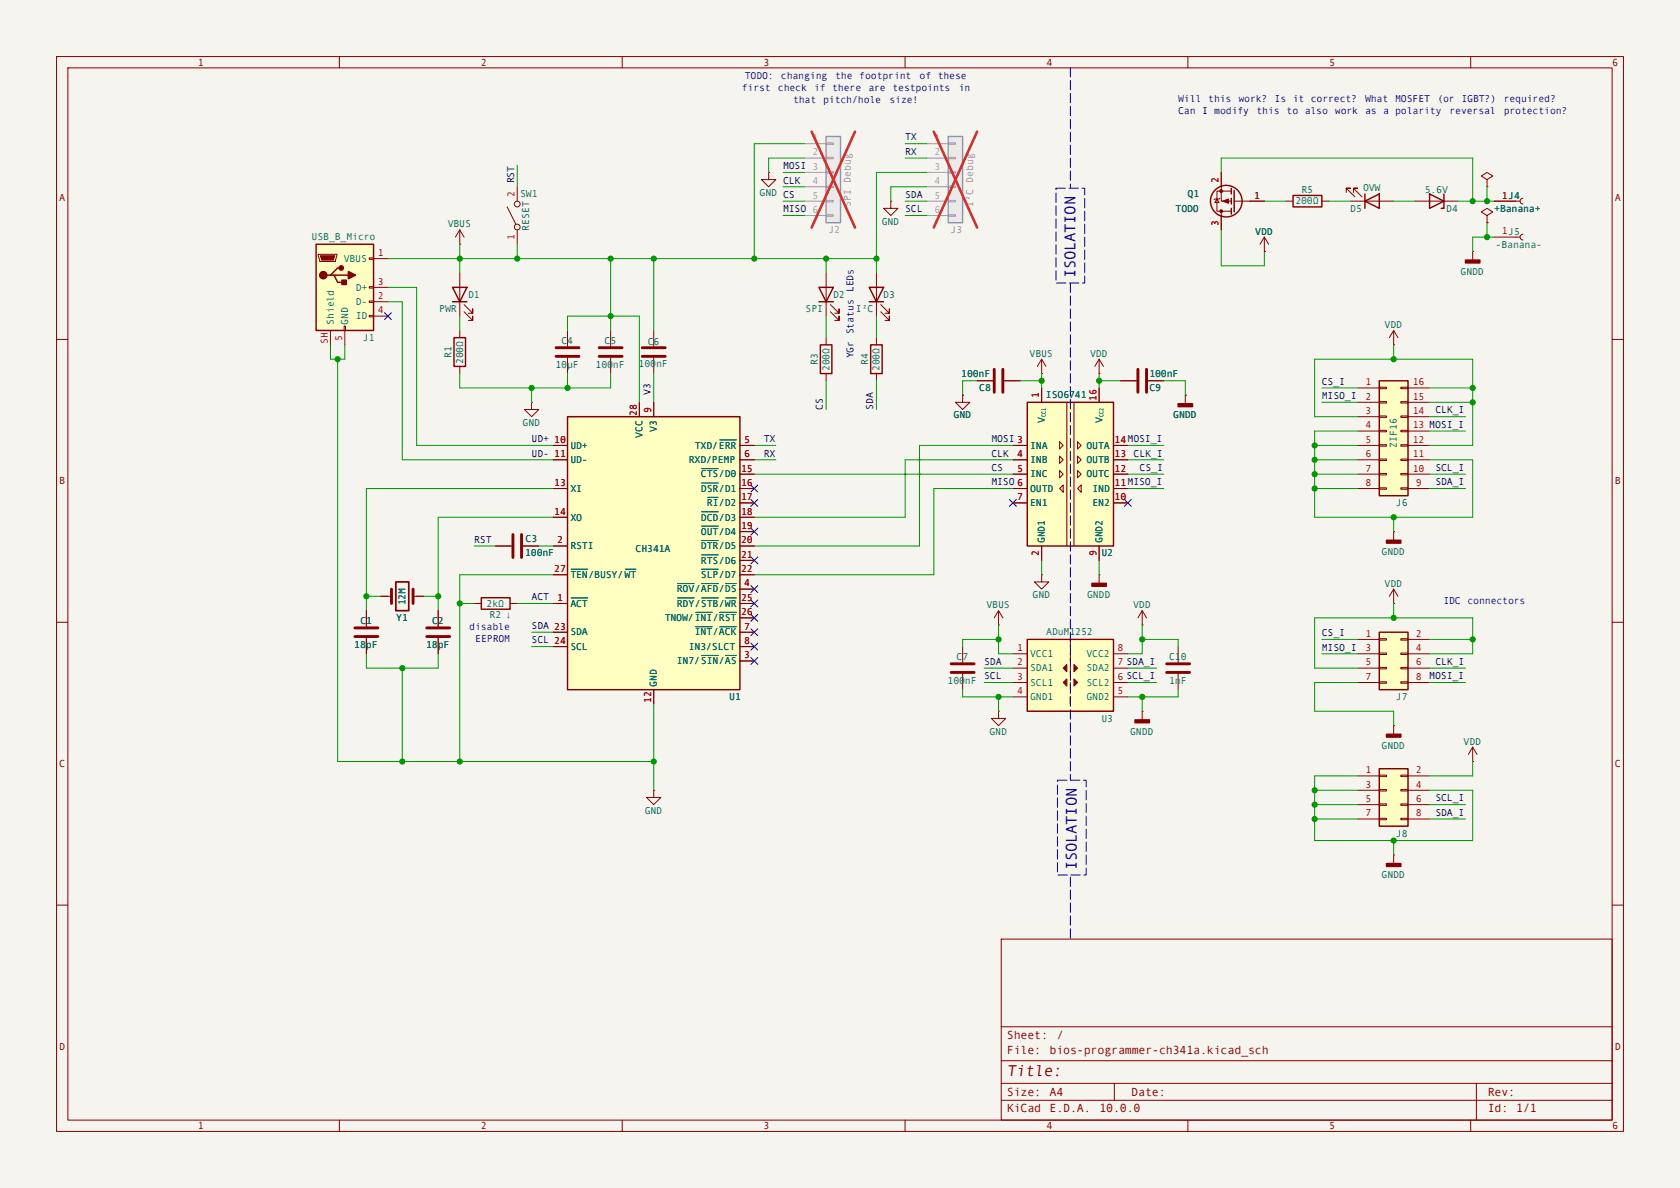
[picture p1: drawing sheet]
<svg xmlns="http://www.w3.org/2000/svg" width="297mm" height="210mm" viewBox="0 0 297 210" stroke-linecap="round" stroke-linejoin="round" font-family="sans-serif">
<path d="M0 0h297v210h-297z" fill="#f5f4ef" stroke="#f5f4ef" stroke-width=".18"/>
<g fill="none" stroke="#840000" stroke-width=".18">
<path d="M10 10h277v190h-277zM12 12h273v186h-273zM60 10v2M110 10v2M160 10v2M210 10v2M260 10v2M10 60h2M209.5 69.9h.1M209.5 69.9v1.5M285 60h2M10 110h2"/>
<path d="M64.8 108v2.7M64.8 112.8v2.8M285 110h2M10 160h2M177 166h108v32h-108zM285 160h2M60 198v2M110 198v2M160 198v2M177 194.5h108M177 191.5h108M177 187.5h108"/>
<path d="M177 181.5h108M197 191.5v3M210 198v2M260 198v2M261 191.5v6.5"/>
</g>
<path d="M62.7 111h4.1M62.7 112.5h4.1" fill="none" stroke="#840000" stroke-width=".51"/>
<path d="M208.3 71.4h2.5v.5h-2.5z" fill="#840000" stroke="#840000" stroke-width=".25"/>
<path d="M243.8 67.3h5.1v20.3h-5.1z" fill="#ffffc2"/>
<path d="M243.8 67.3h5.1v20.3h-5.1z" fill="none" stroke="#840000" stroke-width=".25"/>
<g fill="none" stroke="#840000" stroke-width=".18">
<path d="M260.3 44.5h.1M260.3 44.5v1.5M264.2 41.9h4.5M269.2 41.4l-.3 .2-.2 .3 .2 .4 .3 .1M240 68.6h3.8M240 71.1h3.8M240 73.7h3.8M240 76.2h3.8M240 78.7h3.8M243.8 68.5h1.3v.2h-1.3zM243.8 71h1.3v.2h-1.3zM243.8 73.5h1.3v.3h-1.3z"/>
<path d="M243.8 76.1h1.3v.2h-1.3zM243.8 78.6h1.3v.3h-1.3zM247.6 68.5h1.3v.2h-1.3zM247.6 71h1.3v.2h-1.3zM247.6 73.5h1.3v.3h-1.3zM247.6 76.1h1.3v.2h-1.3zM247.6 78.6h1.3v.3h-1.3zM248.9 68.6h3.8M248.9 71.1h3.8M248.9 73.7h3.8M248.9 76.2h3.8M248.9 78.7h3.8"/>
<path d="M240 81.3h3.8M240 83.8h3.8M240 86.4h3.8M243.8 81.2h1.3v.2h-1.3zM243.8 83.7h1.3v.2h-1.3zM243.8 86.2h1.3v.3h-1.3zM246.4 94h.1M246.4 94v1.5M247.6 81.2h1.3v.2h-1.3zM247.6 83.7h1.3v.2h-1.3zM247.6 86.2h1.3v.3h-1.3zM248.9 81.3h3.8"/>
<path d="M248.9 83.8h3.8M248.9 86.4h3.8M208.3 114.3v2.8M208.3 119.1v2.8M246.4 106.7h.1M246.4 104.1v2.6M246.4 104.1l-.8 1.3M246.4 104.1l.7 1.3M115.6 139.7v1.3h1.2l-1.2 1.2-1.3-1.2h1.3M115.6 139.7h.1"/>
</g>
<g fill="#840000" stroke="#840000" stroke-width=".25">
<path d="M259.1 46h2.5v.5h-2.5z"/>
<path d="M245.1 95.5h2.5v.5h-2.5z"/>
</g>
<path d="M206.2 117.3h4.1M206.2 118.9h4.1" fill="none" stroke="#840000" stroke-width=".51"/>
<path d="M181.6 113h15.2v12.7h-15.2z" fill="#ffffc2"/>
<path d="M181.6 113h15.2v12.7h-15.2z" fill="none" stroke="#840000" stroke-width=".25"/>
<g fill="#840000" stroke="#840000" stroke-width=".18">
<path d="M188 118.1l.6-.6v1.2z"/>
<path d="M189.9 117.5l.6 .6-.6 .6z"/>
<path d="M189.9 120l.6 .7-.6 .6z"/>
<path d="M188 120.7l.6-.7v1.3z"/>
</g>
<g fill="none" stroke="#840000" stroke-width=".18">
<path d="M246.4 58.4l-.8 1.3M246.4 58.4l.7 1.3M246.4 58.4v2.6M172.7 67.3h2.8M177.5 67.3h2.8M246.4 61h.1M77.5 108v2.7M77.5 112.8v2.8M179.1 115.6h2.5M179.1 118.1h2.5M189.2 113v1.3M189.2 115.6v1.2"/>
<path d="M189.2 118.1v1.3M196.8 115.6h2.6M196.8 118.1h2.6M179.1 120.7h2.5M179.1 123.2h2.5M189.2 123.2v1.3zM189.2 120.7v1.2M196.8 120.7h2.6M196.8 123.2h2.6M201.9 125.7h.1M201.9 125.7v1.6"/>
</g>
<path d="M175.8 65.3v4M177.3 65.3v4M75.4 111h4.1M75.4 112.5h4.1" fill="none" stroke="#840000" stroke-width=".51"/>
<path d="M200.7 127.3h2.5v.5h-2.5z" fill="#840000" stroke="#840000" stroke-width=".25"/>
<path d="M181.6 71.1h15.2v25.4h-15.2z" fill="#ffffc2"/>
<g fill="none" stroke="#840000" stroke-width=".25">
<path d="M217.7 33.3v1M217.7 35.1v1M217.7 36.8v1M218.2 33.7v3.8M228.6 34.5h5.1v2.1h-5.1zM252.7 34.3l2.6 1.3-2.6 1.2zM255.3 34.3v2.5h-.5M145 61h2.1v5h-2.1zM153.9 61h2.1v5h-2.1zM181.6 71.1h15.2v25.4h-15.2zM85.1 105.7h5.1v2h-5.1z"/>
<circle cx="216.8" cy="35.6" r="2.79"/>
</g>
<g fill="none" stroke="#840000" stroke-width=".18">
<path d="M215.1 35.2l.4 .6h-.7zM215.6 35.1l-.1 .1h-.7l-.2 .1M215.9 30.5v5.1h1.8M215.9 37.3v3.3M217.7 33.8h-2.6v3.5h2.6M218.2 35.6h5.3M227.3 35.6h1.3M233.7 35.6h1.2M250.2 35.6h7.6M262.9 38.1l1-.6-1-.7-1 .7 1 .6v1.3M262.9 39.4h.1M262.9 31.8l1-.7-1-.6-1 .6 1 .7v1.2"/>
<path d="M262.9 33h.1M264.2 35.6h4.5M269.2 35.1l-.3 .1-.2 .4 .2 .3 .3 .2M146 59.7v1.3M154.9 59.7v1.3M223.5 44.5h.1M223.5 41.9l-.7 1.3M223.5 41.9l.8 1.3M223.5 41.9v2.6M146 66v1.3M154.9 66v1.3M170.2 69.9v1.2h1.2l-1.2 1.3-1.3-1.3h1.3"/>
<path d="M170.2 69.9h.1M179.1 78.7h2.5M184.1 66h.1M184.1 63.5v2.5M184.1 68.6v2.5M184.1 63.5l-.7 1.3M184.1 63.5l.8 1.3M187.3 78.1l.7 .6-.7 .7zM188.6 71.1v25.4M189.9 71.1v25.4M190.5 78.1l.6 .6-.6 .7zM194.3 66h.1"/>
<path d="M194.3 63.5v2.5M194.3 68.6v2.5M194.3 63.5l-.8 1.3M194.3 63.5l.8 1.3M196.8 78.7h2.6M198.1 67.3h2.8M202.9 67.3h2.8M179.1 81.3h2.5M179.1 83.8h2.5M179.1 86.4h2.5M179.1 88.9h2.5M184.1 96.5v2.6"/>
<path d="M187.3 80.6l.7 .7-.7 .6zM187.3 83.2l.7 .6-.7 .7zM187.3 86.4l.7-.7v1.3zM190.5 80.6l.6 .7-.6 .6zM190.5 83.2l.6 .6-.6 .7zM190.5 86.4l.6-.7v1.3zM194.3 96.5v2.6M196.8 81.3h2.6M196.8 83.8h2.6M196.8 86.4h2.6M196.8 88.9h2.6M83.8 106.7h1.3"/>
<path d="M90.2 106.7h1.2M170.2 114.3v2.8M170.2 119.1v2.8M176.5 110.5h.1M176.5 108l-.7 1.2M176.5 108l.8 1.2M176.5 108v2.5M184.1 101.6v1.3h1.3l-1.3 1.2-1.2-1.2h1.2M184.1 101.6h.1M194.3 101.6h.1M194.3 101.6v1.5M201.9 110.5h.1"/>
<path d="M201.9 108l-.7 1.2M201.9 108l.8 1.2M201.9 108v2.5M176.5 125.7v1.3h1.3l-1.3 1.3-1.2-1.3h1.2M176.5 125.7h.1"/>
</g>
<path d="M201.2 65.3v4M202.7 65.3v4M168.1 117.3h4.1M168.1 118.9h4.1" fill="none" stroke="#840000" stroke-width=".51"/>
<g fill="#840000" stroke="#840000" stroke-width=".18">
<path d="M216.2 35.6l1-.4v.7z"/>
<circle cx="215.9" cy="37.3" r=".25"/>
<circle cx="215.9" cy="33.8" r=".25"/>
</g>
<path d="M193 103.1h2.6v.5h-2.6z" fill="#840000" stroke="#840000" stroke-width=".25"/>
<path d="M243.8 111.8h5.1v10.1h-5.1z" fill="#ffffc2"/>
<path d="M241.3 35.6l2.5-1.3v2.5zM241.3 34.3v2.5M243.8 111.8h5.1v10.1h-5.1z" fill="none" stroke="#840000" stroke-width=".25"/>
<g fill="none" stroke="#840000" stroke-width=".18">
<path d="M238 34v-.7h.8h-.8l1.5 1.5M238.8 35.6h7.6M239.3 34v-.7h.7h-.7l1.5 1.5M240 113h3.8M240 115.6h3.8M240 118.1h3.8M243.8 112.9h1.3v.3h-1.3zM243.8 115.4h1.3v.3h-1.3zM243.8 118h1.3v.2h-1.3zM247.6 112.9h1.3v.3h-1.3zM247.6 115.4h1.3v.3h-1.3zM247.6 118h1.3v.2h-1.3z"/>
<path d="M248.9 113h3.8M248.9 115.6h3.8M248.9 118.1h3.8M240 120.7h3.8M243.8 120.5h1.3v.3h-1.3zM247.6 120.5h1.3v.3h-1.3zM248.9 120.7h3.8"/>
</g>
<path d="M146 24.1h2.6v15.3h-2.6z" fill="#ebeae8"/>
<path d="M146 24.1h2.6v15.3h-2.6z" fill="none" stroke="#9c9b98" stroke-width=".25"/>
<path d="M142.2 25.4h3.8M142.2 27.9h3.8M142.2 30.5h3.8M142.2 33h3.8M142.2 35.6h3.8M142.2 38.1h3.8M146 25.3h1.3v.2h-1.3zM146 27.8h1.3v.3h-1.3zM146 30.4h1.3v.2h-1.3zM146 32.9h1.3v.2h-1.3zM146 35.4h1.3v.3h-1.3zM146 38h1.3v.2h-1.3z" fill="none" stroke="#9c9b98" stroke-width=".18"/>
<path d="M143.5 23.3l7.7 16.9M151.2 23.3l-7.7 16.9" fill="none" stroke="#e12e31" stroke-width=".46"/>
<g fill="none" stroke="#840000" stroke-width=".18">
<path d="M89.7 36.6l1.5 3M91.4 33v2.6M135.9 30.5v1.3h1.3l-1.3 1.2-1.3-1.2h1.3M135.9 30.5h.1M157.5 35.6v1.2h1.2l-1.2 1.3-1.3-1.3h1.3M157.5 35.6h.1M81.3 43.2h.1M81.3 40.6l-.8 1.3M81.3 40.6l.7 1.3M81.3 40.6v2.6M91.4 40.6v2.6M100.3 58.4v2.8"/>
<path d="M107.9 58.4v2.8M115.6 58.4v2.8M100.3 63.2v2.8M107.9 63.2v2.8M115.6 63.2v2.8M246.4 128.3h.1M246.4 128.3v1.5M260.3 134.6h.1M260.3 132.1l-.7 1.3M260.3 132.1l.8 1.3M260.3 132.1v2.5M246.4 151.1h.1"/>
<path d="M246.4 151.1v1.6"/>
<circle cx="91.4" cy="36.1" r=".51"/>
<circle cx="91.4" cy="40.1" r=".51"/>
</g>
<g fill="#840000" stroke="#840000" stroke-width=".25">
<path d="M245.1 152.7h2.5v.5h-2.5z"/>
<path d="M245.1 129.8h2.5v.5h-2.5z"/>
</g>
<path d="M98.3 61.5h4.1M98.3 63h4.1M105.9 61.5h4.1M105.9 63h4.1M113.5 61.5h4.1M113.5 63h4.1" fill="none" stroke="#840000" stroke-width=".51"/>
<path d="M55.9 43.2h10.1v15.2h-10.1z" fill="#ffffc2"/>
<path d="M55.9 43.2h10.1v15.2h-10.1zM58.4 48.6h.7l.6 1.3h1.3M59.1 48.6h2.5M60.3 47.4h-.6l-1.3 1.2h-.6M80 50.8h2.5l-1.2 2.5zM80 53.3h2.5M80.3 59.7h2v5.1h-2zM144.8 50.8h2.5l-1.3 2.5zM144.8 53.3h2.5M153.7 50.8h2.5l-1.3 2.5zM153.7 53.3h2.5" fill="none" stroke="#840000" stroke-width=".25"/>
<g fill="none" stroke="#840000" stroke-width=".18">
<path d="M56.3 45h3.3v.2l-.3 1h-2.8zM58.4 58.4v2.6M60.8 57.7h.3v.7h-.3zM61 58.4v2.6M65.3 45.6h.7v.2h-.7zM65.3 50.7h.7v.2h-.7zM65.3 53.2h.7v.3h-.7zM65.3 55.8h.7v.2h-.7zM66 45.7h2.6M66 53.3h2.6M66 50.8h2.6M66 55.9h2.6"/>
<path d="M81.3 48.3v7.6M81.3 58.4v1.3M82 55.1l1.6 1.5v-.7v.7h-.8M82 53.8l1.6 1.6v-.8v.8h-.8M146 48.3v7.6M146.8 55.1l1.5 1.5v-.7v.7h-.7M146.8 53.8l1.5 1.6v-.8v.8h-.7M154.9 48.3v7.6M155.7 55.1l1.5 1.5v-.7v.7h-.7M155.7 53.8l1.5 1.6v-.8v.8h-.7M81.3 64.8v1.2M94 71.1v1.3h1.2l-1.2 1.3-1.3-1.3h1.3"/>
<path d="M94 71.1h.1M87.6 96.5h2.8M92.5 96.5h2.7"/>
</g>
<path d="M56.6 45.2h2.6l-.3 .8h-2z" fill="#840000" stroke="#840000" stroke-width=".18"/>
<g fill="#840000" stroke="#840000" stroke-width=".25">
<path d="M60.5 49.5h.7v.8h-.7z"/>
<path d="M61.6 48l1.3 .6-1.3 .7z"/>
<circle cx="57.1" cy="48.6" r=".63"/>
<circle cx="60.3" cy="47.4" r=".38"/>
</g>
<path d="M90.7 94.5v4.1M92.2 94.5v4.1" fill="none" stroke="#840000" stroke-width=".51"/>
<path d="M167.6 24.1h2.6v15.3h-2.6z" fill="#ebeae8"/>
<path d="M167.6 24.1h2.6v15.3h-2.6z" fill="none" stroke="#9c9b98" stroke-width=".25"/>
<path d="M163.8 25.4h3.8M163.8 27.9h3.8M163.8 30.5h3.8M163.8 33h3.8M163.8 35.6h3.8M163.8 38.1h3.8M167.6 25.3h1.3v.2h-1.3zM167.6 27.8h1.3v.3h-1.3zM167.6 30.4h1.3v.2h-1.3zM167.6 32.9h1.3v.2h-1.3zM167.6 35.4h1.3v.3h-1.3zM167.6 38h1.3v.2h-1.3z" fill="none" stroke="#9c9b98" stroke-width=".18"/>
<path d="M165.1 23.3l7.6 16.9M172.7 23.3l-7.6 16.9" fill="none" stroke="#e12e31" stroke-width=".46"/>
<path d="M100.3 73.7h30.5v48.2h-30.5z" fill="#ffffc2"/>
<path d="M100.3 73.7h30.5v48.2h-30.5z" fill="none" stroke="#840000" stroke-width=".25"/>
<g fill="none" stroke="#840000" stroke-width=".18">
<path d="M97.8 78.7h2.5M113 71.1v2.6M115.6 71.1v2.6M130.8 78.7h2.5M97.8 96.5h2.5M97.8 81.3h2.5M97.8 86.4h2.5M97.8 91.4h2.5M130.8 99.1h2.5M130.8 96.5h2.5M130.8 81.3h2.5M130.8 86.4h2.5"/>
<path d="M130.8 91.4h2.5M130.8 83.8h2.5M130.8 88.9h2.5M130.8 94h2.5M97.8 101.6h2.5M97.8 111.8h2.5M97.8 114.3h2.5M97.8 106.7h2.5M130.8 101.6h2.5M130.8 111.8h2.5M130.8 114.3h2.5M130.8 106.7h2.5"/>
<path d="M130.8 109.2h2.5M130.8 116.8h2.5M130.8 104.1h2.5M115.6 121.9v2.6"/>
</g>
<g fill="none" stroke="#006464" stroke-width=".18">
<path d="M127.2 77.8h3M124 98.1h3M124 82.8h3M124 85.4h3M124 90.5h3M124 93h3M124 95.5h3M125.1 87.9h1.9M101 100.6h2.9M101 105.7h2.9M110.6 100.6h1.8M119.8 105.7h2.9"/>
<path d="M119.8 103.2h2.9M123 108.2h2.9M123 110.8h2.9M124 100.6h3M124 105.7h3M124 115.9h3M124 103.2h3M127.2 108.2h3M127.2 110.8h3M128.3 105.7h1.9M128.3 115.9h1.9M128.3 103.2h1.9"/>
</g>
<path d="M243.8 135.9h5.1v10.2h-5.1z" fill="#ffffc2"/>
<path d="M243.8 135.9h5.1v10.2h-5.1z" fill="none" stroke="#840000" stroke-width=".25"/>
<g fill="none" stroke="#840000" stroke-width=".18">
<path d="M215.9 30.5v2.5M215.9 38.1v2.5M221 35.6h2.5M262.9 39.4h.1M264.2 35.6h3.8M223.5 44.5h.1M97.8 78.7h2.5M113 71.1v2.6M115.6 71.1v2.6M130.8 78.7h2.5M170.2 69.9h.1M172.7 67.3h2.8"/>
<path d="M177.5 67.3h2.8M179.1 78.7h2.5M184.1 68.6v2.5M194.3 68.6v2.5M196.8 78.7h2.6M198.1 67.3h2.8M202.9 67.3h2.8M209.5 69.9h.1M87.6 96.5h2.8M92.5 96.5h2.7M97.8 81.3h2.5M97.8 86.4h2.5"/>
<path d="M97.8 96.5h2.5M97.8 91.4h2.5M130.8 81.3h2.5M130.8 83.8h2.5M130.8 86.4h2.5M130.8 88.9h2.5M130.8 99.1h2.5M130.8 96.5h2.5M130.8 91.4h2.5M130.8 94h2.5M179.1 81.3h2.5M179.1 83.8h2.5"/>
<path d="M179.1 86.4h2.5M179.1 88.9h2.5M184.1 96.5v2.6M194.3 96.5v2.6M196.8 81.3h2.6M196.8 83.8h2.6M196.8 86.4h2.6M196.8 88.9h2.6M64.8 108v2.7M64.8 112.8v2.8M67.3 105.4h1.9M73 105.4h1.9"/>
<path d="M77.5 108v2.7M77.5 112.8v2.8M97.8 101.6h2.5M97.8 111.8h2.5M97.8 114.3h2.5M97.8 106.7h2.5M130.8 101.6h2.5M130.8 111.8h2.5M130.8 114.3h2.5M130.8 106.7h2.5M130.8 109.2h2.5M130.8 116.8h2.5"/>
<path d="M130.8 104.1h2.5M115.6 121.9v2.6M240 137.2h3.8M240 139.7h3.8M243.8 137h1.3v.3h-1.3zM243.8 139.6h1.3v.2h-1.3zM247.6 137h1.3v.3h-1.3zM247.6 139.6h1.3v.2h-1.3zM248.9 137.2h3.8M248.9 139.7h3.8M240 142.2h3.8M240 144.8h3.8"/>
<path d="M243.8 142.1h1.3v.3h-1.3zM243.8 144.7h1.3v.2h-1.3zM247.6 142.1h1.3v.3h-1.3zM247.6 144.7h1.3v.2h-1.3zM248.9 142.2h3.8M248.9 144.8h3.8"/>
</g>
<path d="M69.2 104.1v2.6M73 104.1v2.6" fill="none" stroke="#840000" stroke-width=".51"/>
<path d="M70 102.9h2.3v5.1h-2.3z" fill="none" stroke="#840000" stroke-width=".3"/>
<path d="M189.2 11.9v21.4M186.7 33.3h5.1v16.7h-5.1zM189.2 50v87.9M186.9 137.9h5.1v16.8h-5.1zM189.2 165.9v-11.2" fill="none" stroke="#0000c2" stroke-width=".18" stroke-dasharray="1.7 .6"/>
<g fill="none" stroke="#009600" stroke-width=".18">
<path d="M91.4 29.2v3.8M138.4 30.5h3.8M138.4 35.6h3.8M138.4 33h3.8M138.4 38.1h3.8M142.2 25.4h-8.9v20.3M142.2 27.9h-6.3v2.6M160 25.4h3.8M160 27.9h3.8M160 35.6h3.8M160 38.1h3.8M163.8 30.5h-8.9v17.8"/>
<path d="M163.8 33h-6.3v2.6M215.9 30.5v-2.6h44.4v7.7M223.5 35.6h3.8M234.9 35.6h3.9M246.4 35.6h3.8M257.8 35.6h6.4M262.9 33v2.6M262.9 39.4v2.5M68.6 53.3h2.5v28h26.7M68.6 50.8h5.1v27.9h24.1M68.6 45.7h86.3M81.3 43.2v5.1"/>
<path d="M81.3 55.9v2.5M91.4 43.2v2.5M100.3 58.4v-2.5h12.7v15.2M107.9 45.7v12.7M115.6 45.7v12.7M146 45.7v2.6M146 55.9v3.8M154.9 55.9v3.8M215.9 40.6v6.4h7.6v-2.5M264.2 41.9h-3.9v2.6M58.4 61v2.5h2.6v-2.5M59.7 63.5v71.1h55.9"/>
<path d="M81.3 66v2.6h26.6v-2.6M94 68.6v2.5M100.3 66v2.6M115.6 66v5.1M133.3 78.7h3.9M146 67.3v5.1M154.9 67.3v5.1M172.7 67.3h-2.5v2.6M179.1 78.7h-16.5v17.8h-29.3M180.3 67.3h3.8M184.1 66v2.6M194.3 67.3h3.8"/>
<path d="M194.3 66v2.6M199.4 78.7h6.3M205.7 67.3h3.8v2.6M232.4 78.7h7.6M233.7 68.6h6.3M233.7 71.1h6.3M240 76.2h-7.6v15.2h27.9v-10.1h-7.6M240 73.7h-7.6v-10.2h27.9v15.2h-7.6M246.4 61v2.5M252.7 76.2h6.4M252.7 68.6h7.6M252.7 71.1h7.6"/>
<path d="M252.7 73.7h6.4M83.8 96.5h3.8M95.2 96.5h2.6M97.8 91.4h-20.3v16.6M97.8 86.4h-33v21.6M133.3 81.3h3.9M133.3 83.8h45.8M160 83.8h.1M162.6 81.3h.1M162.6 83.8h.1M179.1 81.3h-19.1v10.1h-26.7M179.1 86.4h-14v15.2h-31.8"/>
<path d="M184.1 99.1v2.5M194.3 99.1v2.5M199.4 81.3h6.3M199.4 86.4h6.3M199.4 83.8h6.3M232.4 81.3h7.6M232.4 86.4h7.6M232.4 83.8h7.6M246.4 91.4v2.6M252.7 86.4h6.4M252.7 83.8h6.4M64.8 115.6v2.5h12.7v-2.5"/>
<path d="M64.8 105.4h2.5M71.1 118.1v16.5M74.9 105.4h2.6M81.3 106.7h2.5M91.4 106.7h6.4M94 111.8h3.8M94 114.3h3.8M97.8 101.6h-16.5v33M174 118.1h5.1M176.5 113h-6.3v1.3M176.5 110.5v5.1h2.6M199.4 118.1h5.1"/>
<path d="M201.9 113h6.4v1.3M201.9 110.5v5.1h-2.5M233.7 113h6.3M233.7 115.6h6.3M246.4 106.7v2.5M252.7 115.6h7.6v-6.4h-27.9v8.9h7.6M252.7 113h7.6M252.7 118.1h6.4M115.6 124.5v15.2M170.2 121.9v1.3h8.9M174 120.7h5.1M176.5 123.2v2.5"/>
<path d="M199.4 120.7h5.1M201.9 123.2v2.5M208.3 121.9v1.3h-8.9M232.4 139.7h7.6M240 120.7h-7.6v5h14v2.6M240 137.2h-7.6v11.4h27.9v-8.9h-7.6M252.7 120.7h6.4M260.3 134.6v2.6h-7.6M232.4 142.2h7.6M232.4 144.8h7.6M246.4 148.6v2.5M252.7 142.2h6.4"/>
<path d="M252.7 144.8h6.4"/>
</g>
<g fill="#009600" stroke="#009600" stroke-width=".18">
<circle cx="162.6" cy="81.3" r=".08"/>
<circle cx="160" cy="83.8" r=".08"/>
<circle cx="162.6" cy="83.8" r=".08"/>
<circle cx="262.9" cy="41.9" r=".46"/>
<circle cx="260.3" cy="71.1" r=".46"/>
<circle cx="260.3" cy="68.6" r=".46"/>
<circle cx="262.9" cy="35.6" r=".46"/>
<circle cx="260.3" cy="35.6" r=".46"/>
<circle cx="232.4" cy="144.8" r=".46"/>
<circle cx="232.4" cy="142.2" r=".46"/>
<circle cx="260.3" cy="113" r=".46"/>
<circle cx="232.4" cy="139.7" r=".46"/>
<circle cx="246.4" cy="148.6" r=".46"/>
<circle cx="232.4" cy="86.4" r=".46"/>
<circle cx="232.4" cy="83.8" r=".46"/>
<circle cx="246.4" cy="63.5" r=".46"/>
<circle cx="246.4" cy="109.2" r=".46"/>
<circle cx="232.4" cy="78.7" r=".46"/>
<circle cx="246.4" cy="91.4" r=".46"/>
<circle cx="201.9" cy="113" r=".46"/>
<circle cx="176.5" cy="123.2" r=".46"/>
<circle cx="201.9" cy="123.2" r=".46"/>
<circle cx="232.4" cy="81.3" r=".46"/>
<circle cx="194.3" cy="67.3" r=".46"/>
<circle cx="184.1" cy="67.3" r=".46"/>
<circle cx="146" cy="45.7" r=".46"/>
<circle cx="154.9" cy="45.7" r=".46"/>
<circle cx="107.9" cy="45.7" r=".46"/>
<circle cx="115.6" cy="45.7" r=".46"/>
<circle cx="107.9" cy="55.9" r=".46"/>
<circle cx="133.3" cy="45.7" r=".46"/>
<circle cx="77.5" cy="105.4" r=".46"/>
<circle cx="81.3" cy="106.7" r=".46"/>
<circle cx="64.8" cy="105.4" r=".46"/>
<circle cx="71.1" cy="118.1" r=".46"/>
<circle cx="94" cy="68.6" r=".46"/>
<circle cx="100.3" cy="68.6" r=".46"/>
<circle cx="81.3" cy="45.7" r=".46"/>
<circle cx="59.7" cy="63.5" r=".46"/>
<circle cx="91.4" cy="45.7" r=".46"/>
<circle cx="176.5" cy="113" r=".46"/>
<circle cx="81.3" cy="134.6" r=".46"/>
<circle cx="71.1" cy="134.6" r=".46"/>
<circle cx="115.6" cy="134.6" r=".46"/>
</g>
<g fill="none" stroke="#000084" stroke-width=".18">
<path d="M68 55.3l1.2 1.2M69.2 55.3l-1.2 1.2M132.7 88.3l1.3 1.2M132.7 85.8l1.3 1.2M132.7 93.4l1.3 1.2M132.7 98.5l1.3 1.2M134 88.3l-1.3 1.2M134 85.8l-1.3 1.2M134 93.4l-1.3 1.2M134 98.5l-1.3 1.2M178.5 88.3l1.2 1.2M179.7 88.3l-1.2 1.2"/>
<path d="M198.8 88.3l1.2 1.2M200 88.3l-1.2 1.2M132.7 103.5l1.3 1.2M132.7 108.6l1.3 1.2M132.7 106.1l1.3 1.2M132.7 116.2l1.3 1.2M132.7 111.2l1.3 1.2M132.7 113.7l1.3 1.2M134 103.5l-1.3 1.2M134 108.6l-1.3 1.2M134 106.1l-1.3 1.2M134 116.2l-1.3 1.2"/>
<path d="M134 111.2l-1.3 1.2M134 113.7l-1.3 1.2"/>
</g>
<g fill="none" stroke="#006464" stroke-width=".18">
<path d="M127.2 77.8h3M124 98.1h3M124 82.8h3M124 85.4h3M124 90.5h3M124 93h3M124 95.5h3M125.1 87.9h1.9M101 100.6h2.9M101 105.7h2.9M110.6 100.6h1.8M119.8 105.7h2.9"/>
<path d="M119.8 103.2h2.9M123 108.2h2.9M123 110.8h2.9M124 100.6h3M124 105.7h3M124 115.9h3M124 103.2h3M127.2 108.2h3M127.2 110.8h3M128.3 105.7h1.9M128.3 115.9h1.9M128.3 103.2h1.9"/>
</g>
<g font-size="2.8" fill="#0000c2">
<text x="190.1" y="49.2" transform="rotate(-90 190.1 49.2)">ISOLATION</text>
<text x="190.4" y="153.9" transform="rotate(-90 190.4 153.9)">ISOLATION</text>
</g>
<text font-size="2.8" fill="#840000" x="178" y="190.2">Title:</text>
<g font-size="2.1" fill="#840000">
<text x="178" y="183.7">Sheet:</text>
<text x="186.8" y="183.7">/</text>
<text x="178" y="186.4">File:</text>
<text x="185.6" y="186.4">bios-programmer-ch341a.kicad_sch</text>
<text x="178" y="196.6">KiCad</text>
<text x="178" y="193.8">Size:</text>
<text x="185.6" y="196.6">E.D.A.</text>
<text x="185.6" y="193.8">A4</text>
<text x="194.4" y="196.6">10.0.0</text>
<text x="200" y="193.8">Date:</text>
<text x="263" y="193.8">Rev:</text>
<text x="263" y="196.6">Id: 1/1</text>
</g>
<g font-size="1.8" fill="#840000">
<text x="35" y="11.6">1</text>
<text x="85" y="11.6">2</text>
<text x="135" y="11.6">3</text>
<text x="185" y="11.6">4</text>
<text x="235" y="11.6">5</text>
<text x="285" y="11.6">6</text>
<text x="10.5" y="35.6">A</text>
<text x="285.5" y="35.6">A</text>
<text x="10.5" y="85.6">B</text>
<text x="285.5" y="85.6">B</text>
<text x="10.5" y="135.6">C</text>
<text x="285.5" y="135.6">C</text>
<text x="10.5" y="185.6">D</text>
<text x="285.5" y="185.6">D</text>
<text x="35" y="199.6">1</text>
<text x="85" y="199.6">2</text>
<text x="135" y="199.6">3</text>
<text x="185" y="199.6">4</text>
<text x="235" y="199.6">5</text>
<text x="285" y="199.6">6</text>
</g>
<g font-size="1.8" fill="#0000c2">
<text x="131.1" y="16">first</text>
<text x="131.7" y="13.9">TODO:</text>
<text x="137.5" y="16">check</text>
<text x="138.1" y="13.9">changing</text>
<text x="143.9" y="16">if there</text>
<text x="147.7" y="13.9">the footprint</text>
<text x="153.5" y="16">are testpoints</text>
<text x="162.6" y="13.9">of these</text>
<text x="169.5" y="16">in</text>
<text x="140.2" y="18.2">that pitch/hole</text>
<text x="157.2" y="18.2">size!</text>
<text x="208.3" y="18">Will this work?</text>
<text x="208.3" y="20.1">Can I modify</text>
<text x="222.1" y="20.1">this to also work as a polarity</text>
<text x="225.3" y="18">Is it correct?</text>
<text x="241.3" y="18">What MOSFET</text>
<text x="254.1" y="18">(or IGBT?)</text>
<text x="256.2" y="20.1">reversal</text>
<text x="265.8" y="18">required?</text>
<text x="265.8" y="20.1">protection?</text>
<text x="150.9" y="51.6" transform="rotate(-90 150.9 51.6)">LEDs</text>
<text x="150.9" y="63.4" transform="rotate(-90 150.9 63.4)">YGr Status</text>
<text x="255.2" y="106.7">IDC connectors</text>
<text x="83" y="111.3">disable</text>
<text x="84" y="113.4">EEPROM</text>
</g>
<g font-size="1.8" fill="#0f0f0f">
<text x="138.4" y="29.9">MOSI 3</text>
<text x="160" y="24.8">TX</text>
<text x="160" y="27.4">RX</text>
<text x="90.9" y="32.4" transform="rotate(-90 90.9 32.4)">RST</text>
<text x="138.4" y="32.5">CLK</text>
<text x="160" y="35">SDA</text>
<text x="138.4" y="37.5">MISO 6</text>
<text x="160" y="37.5">SCL</text>
<text x="115" y="69.9" transform="rotate(-90 115 69.9)">V3</text>
<text x="233.7" y="70.6">MISO_I</text>
<text x="233.7" y="68">CS_I</text>
<text x="145.5" y="72.4" transform="rotate(-90 145.5 72.4)">CS</text>
<text x="154.4" y="72.4" transform="rotate(-90 154.4 72.4)">SDA</text>
<text x="253.8" y="73.1">CLK_I</text>
<text x="94" y="78.2">UD+ 10</text>
<text x="94" y="80.7">UD- 11</text>
<text x="135" y="78.2">TX</text>
<text x="135" y="80.7">RX</text>
<text x="175.3" y="80.7">CLK</text>
<text x="175.3" y="83.3">CS</text>
<text x="175.3" y="78.2">MOSI 3</text>
<text x="200.4" y="80.7">CLK_I</text>
<text x="201.5" y="83.3">CS_I</text>
<text x="253.8" y="83.3">SCL_I</text>
<text x="175.3" y="85.8">MISO 6</text>
<text x="253.8" y="85.8">SDA_I</text>
<text x="83.8" y="96">RST</text>
<text x="94" y="106.1">ACT</text>
<text x="94" y="111.2">SDA 23</text>
<text x="94" y="113.7">SCL 24</text>
<text x="233.7" y="112.5">CS_I</text>
<text x="174" y="117.5">SDA</text>
<text x="233.7" y="115">MISO_I</text>
<text x="253.8" y="117.5">CLK_I</text>
<text x="174" y="120.1">SCL</text>
<text x="252.7" y="120.1">MOSI_I</text>
<text x="253.8" y="141.7">SCL_I</text>
<text x="253.8" y="144.2">SDA_I</text>
</g>
<g font-size="1.8" fill="#a5a4a2">
<text x="143.6" y="24.9">1</text>
<text x="143.6" y="27.5">2</text>
<text x="165.2" y="24.9">1</text>
<text x="165.2" y="27.5">2</text>
<text x="143.6" y="32.6">4</text>
<text x="143.6" y="35.1">5</text>
<text x="165.2" y="30">3</text>
<text x="165.2" y="32.6">4</text>
<text x="165.2" y="35.1">5</text>
<text x="165.2" y="37.6">6</text>
</g>
<g font-size="1.8" fill="#a90000">
<text x="91" y="34.8" transform="rotate(-90 91 34.8)">2</text>
<text x="215.4" y="32.3" transform="rotate(-90 215.4 32.3)">2</text>
<text x="221.7" y="35.1">1</text>
<text x="265.5" y="35.1">1J4</text>
<text x="215.4" y="39.9" transform="rotate(-90 215.4 39.9)">3</text>
<text x="265.5" y="41.4">1J5</text>
<text x="66.8" y="45.3">1</text>
<text x="91" y="42.4" transform="rotate(-90 91 42.4)">1</text>
<text x="66.8" y="52.9">2</text>
<text x="66.8" y="50.3">3</text>
<text x="66.8" y="55.4">4</text>
<text x="58" y="60.8" transform="rotate(-90 58 60.8)">SH</text>
<text x="60.5" y="60.2" transform="rotate(-90 60.5 60.2)">5</text>
<text x="183.7" y="70.4" transform="rotate(-90 183.7 70.4)">1</text>
<text x="193.8" y="70.9" transform="rotate(-90 193.8 70.9)">16</text>
<text x="241.4" y="68.1">1</text>
<text x="241.4" y="70.7">2</text>
<text x="249.8" y="70.7">15</text>
<text x="249.8" y="68.1">16</text>
<text x="112.6" y="73.5" transform="rotate(-90 112.6 73.5)">28</text>
<text x="115.1" y="72.9" transform="rotate(-90 115.1 72.9)">9</text>
<text x="241.4" y="73.2">3</text>
<text x="241.4" y="75.7">4</text>
<text x="249.8" y="75.7">13 MOSI_I</text>
<text x="249.8" y="73.2">14</text>
<text x="98" y="78.3">10</text>
<text x="98" y="80.8">11</text>
<text x="131" y="83.4">15</text>
<text x="131.5" y="78.3">5</text>
<text x="131.5" y="80.8">6</text>
<text x="179.8" y="80.8">4</text>
<text x="179.8" y="83.4">5</text>
<text x="179.8" y="78.3">3</text>
<text x="197.1" y="83.4">12</text>
<text x="197.1" y="80.8">13</text>
<text x="197.1" y="78.3">14MOSI_I</text>
<text x="197.1" y="78.3">14</text>
<text x="241.4" y="78.3">5</text>
<text x="241.4" y="80.8">6</text>
<text x="241.4" y="83.4">7</text>
<text x="249.8" y="83.4">10</text>
<text x="249.8" y="80.8">11</text>
<text x="249.8" y="78.3">12</text>
<text x="98" y="85.9">13</text>
<text x="131" y="85.9">16</text>
<text x="131" y="88.4">17</text>
<text x="179.8" y="88.4">7</text>
<text x="179.8" y="85.9">6</text>
<text x="197.1" y="88.4">10</text>
<text x="197.1" y="85.9">11MISO_I</text>
<text x="197.1" y="85.9">11</text>
<text x="241.4" y="85.9">8</text>
<text x="250.3" y="85.9">9</text>
<text x="98" y="91">14</text>
<text x="131" y="91">18</text>
<text x="131" y="93.5">19</text>
<text x="98" y="101.1">27</text>
<text x="98.5" y="96.1">2</text>
<text x="131" y="98.6">21</text>
<text x="131" y="101.1">22</text>
<text x="131" y="96.1">20</text>
<text x="183.7" y="98.3" transform="rotate(-90 183.7 98.3)">2</text>
<text x="193.8" y="98.3" transform="rotate(-90 193.8 98.3)">9</text>
<text x="98.5" y="106.2">1</text>
<text x="131" y="106.2">25</text>
<text x="131.5" y="103.7">4</text>
<text x="98" y="111.3">23</text>
<text x="98" y="113.8">24</text>
<text x="131" y="108.8">26</text>
<text x="131.5" y="111.3">7</text>
<text x="131.5" y="113.8">8</text>
<text x="241.4" y="112.6">1</text>
<text x="250.3" y="112.6">2</text>
<text x="131.5" y="116.4">3</text>
<text x="179.8" y="115.1">1</text>
<text x="179.8" y="117.6">2</text>
<text x="197.6" y="117.6">7 SDA_I</text>
<text x="197.6" y="115.1">8</text>
<text x="241.4" y="115.1">3</text>
<text x="241.4" y="117.6">5</text>
<text x="250.3" y="115.1">4</text>
<text x="250.3" y="117.6">6</text>
<text x="115.1" y="124.3" transform="rotate(-90 115.1 124.3)">12</text>
<text x="179.8" y="120.2">3</text>
<text x="179.8" y="122.7">4</text>
<text x="197.6" y="122.7">5</text>
<text x="197.6" y="120.2">6 SCL_I</text>
<text x="241.4" y="120.2">7</text>
<text x="250.3" y="120.2">8</text>
<text x="241.4" y="136.7">1</text>
<text x="250.3" y="136.7">2</text>
<text x="241.4" y="139.2">3</text>
<text x="241.4" y="141.8">5</text>
<text x="250.3" y="139.2">4</text>
<text x="250.3" y="141.8">6</text>
<text x="241.4" y="144.3">7</text>
<text x="250.3" y="144.3">8</text>
</g>
<g font-size="1.8" fill="#006464">
<text x="91.9" y="34.9">SW1</text>
<text x="134.3" y="34.6">GND CS</text>
<text x="210" y="34.9">Q1</text>
<text x="230.1" y="34.1">R5</text>
<text x="241" y="33.8">OVW</text>
<text x="251.9" y="34.1">5.6V</text>
<text x="79.1" y="40.2">VBUS</text>
<text x="93.5" y="40.8" transform="rotate(-90 93.5 40.8)">RESET</text>
<text x="155.9" y="39.7">GND</text>
<text x="207.8" y="37.4">TODO</text>
<text x="221.9" y="41.5">VDD</text>
<text x="229" y="36.1">200Ω</text>
<text x="238.7" y="37.4">D5</text>
<text x="255.7" y="37.4">D4</text>
<text x="264.2" y="37.4">+Banana+</text>
<text x="55.1" y="42.5">USB_B_Micro</text>
<text x="60.8" y="46.3">VBUS</text>
<text x="264.4" y="43.8">-Banana-</text>
<text x="62.9" y="53.9">D-</text>
<text x="62.9" y="51.4">D+</text>
<text x="82.8" y="52.6">D1</text>
<text x="147.3" y="52.6">D2</text>
<text x="156.2" y="52.6">D3</text>
<text x="258.2" y="48.6">GNDD</text>
<text x="59" y="57.4" transform="rotate(-90 59 57.4)">Shield</text>
<text x="61.5" y="57.4" transform="rotate(-90 61.5 57.4)">GND</text>
<text x="62.9" y="56.5">ID</text>
<text x="77.6" y="55.2">PWR</text>
<text x="142.4" y="55.2">SPI</text>
<text x="151.3" y="55.2">I²C</text>
<text x="244.8" y="58">VDD</text>
<text x="64.2" y="60.3">J1</text>
<text x="79.8" y="63.3" transform="rotate(-90 79.8 63.3)">R1</text>
<text x="81.9" y="64.4" transform="rotate(-90 81.9 64.4)">200Ω</text>
<text x="98.2" y="65.1">10µF</text>
<text x="99.3" y="60.8">C4</text>
<text x="105.3" y="65.1">100nF</text>
<text x="106.9" y="60.8">C5</text>
<text x="112.9" y="64.8">100nF</text>
<text x="114.5" y="61">C6</text>
<text x="144.6" y="64.6" transform="rotate(-90 144.6 64.6)">R3</text>
<text x="146.6" y="65.6" transform="rotate(-90 146.6 65.6)">200Ω</text>
<text x="153.5" y="64.6" transform="rotate(-90 153.5 64.6)">R4</text>
<text x="155.5" y="65.6" transform="rotate(-90 155.5 65.6)">200Ω</text>
<text x="182" y="63.1">VBUS</text>
<text x="192.7" y="63.1">VDD</text>
<text x="169.9" y="66.6">100nF</text>
<text x="173.1" y="69.2">C8</text>
<text x="184.9" y="70.4">ISO6741</text>
<text x="203.2" y="69.2">C9</text>
<text x="203.2" y="66.6">100nF</text>
<text x="92.4" y="75.2">GND</text>
<text x="113.6" y="77.4" transform="rotate(-90 113.6 77.4)">VCC</text>
<text x="116.1" y="76.3" transform="rotate(-90 116.1 76.3)">V3</text>
<text x="168.6" y="74">GND</text>
<text x="184.7" y="74.7" transform="rotate(-90 184.7 74.7)">V</text>
<text x="194.9" y="74.7" transform="rotate(-90 194.9 74.7)">V</text>
<text x="207.4" y="74">GNDD</text>
<text x="100.8" y="79.3">UD+</text>
<text x="100.8" y="81.9">UD-</text>
<text x="121.8" y="81.9">RXD/PEMP</text>
<text x="122.8" y="79.3">TXD/ERR</text>
<text x="182.1" y="79.3">INA</text>
<text x="182.1" y="81.9">INB</text>
<text x="192.1" y="81.9">OUTB</text>
<text x="192.1" y="79.3">OUTA</text>
<text x="247" y="79.1" transform="rotate(-90 247 79.1)">ZIF16</text>
<text x="100.8" y="86.9">XI</text>
<text x="123.9" y="84.4">CTS/D0</text>
<text x="123.9" y="86.9">DSR/D1</text>
<text x="125" y="89.5">RI/D2</text>
<text x="182.1" y="84.4">INC</text>
<text x="182.1" y="86.9">OUTD</text>
<text x="182.1" y="89.5">EN1</text>
<text x="192.1" y="84.4">OUTC</text>
<text x="193.1" y="89.5">EN2</text>
<text x="193.1" y="86.9">IND</text>
<text x="246.8" y="89.5">J6</text>
<text x="92.9" y="95.8">C3</text>
<text x="100.8" y="92">XO</text>
<text x="123.9" y="92">DCD/D3</text>
<text x="123.9" y="94.6">OUT/D4</text>
<text x="92.8" y="98.4">100nF</text>
<text x="100.8" y="97.1">RSTI</text>
<text x="112.4" y="97.6">CH341A</text>
<text x="123.9" y="99.6">RTS/D6</text>
<text x="123.9" y="97.1">DTR/D5</text>
<text x="184.7" y="96" transform="rotate(-90 184.7 96)">GND1</text>
<text x="194.7" y="98.4">U2</text>
<text x="194.9" y="96" transform="rotate(-90 194.9 96)">GND2</text>
<text x="244.2" y="98.1">GNDD</text>
<text x="71.7" y="107" transform="rotate(-90 71.7 107)">12M</text>
<text x="86" y="107.3">2kΩ</text>
<text x="100.8" y="102.2">TEN/BUSY/WT</text>
<text x="100.8" y="107.3">ACT</text>
<text x="119.6" y="107.3">RDY/STB/WR</text>
<text x="119.6" y="104.7">ROV/AFD/DS</text>
<text x="123.9" y="102.2">SLP/D7</text>
<text x="174.4" y="107.5">VBUS</text>
<text x="182.6" y="105.7">GND</text>
<text x="192.2" y="105.7">GNDD</text>
<text x="200.3" y="107.5">VDD</text>
<text x="244.8" y="103.7">VDD</text>
<text x="63.7" y="110.3">C1</text>
<text x="70.1" y="109.8">Y1</text>
<text x="76.4" y="110.3">C2</text>
<text x="86.6" y="109.3">R2 ↓</text>
<text x="100.8" y="112.3">SDA</text>
<text x="117.5" y="109.8">TNOW/INI/RST</text>
<text x="122.8" y="112.3">INT/ACK</text>
<text x="185" y="112.3">ADuM1252</text>
<text x="62.6" y="114.6">18pF</text>
<text x="75.3" y="114.6">18pF</text>
<text x="100.8" y="114.9">SCL</text>
<text x="119.6" y="117.4">IN7/SIN/AS</text>
<text x="121.8" y="114.9">IN3/SLCT</text>
<text x="169.1" y="116.7">C7</text>
<text x="182.1" y="116.1">VCC1</text>
<text x="182.1" y="118.7">SDA1</text>
<text x="192.1" y="118.7">SDA2</text>
<text x="192.1" y="116.1">VCC2</text>
<text x="206.7" y="116.7">C10</text>
<text x="116.1" y="121.4" transform="rotate(-90 116.1 121.4)">GND</text>
<text x="128.9" y="123.8">U1</text>
<text x="167.5" y="121">100nF</text>
<text x="182.1" y="121.2">SCL1</text>
<text x="182.1" y="123.8">GND1</text>
<text x="192.1" y="123.8">GND2</text>
<text x="192.1" y="121.2">SCL2</text>
<text x="206.7" y="121">1nF</text>
<text x="246.8" y="123.8">J7</text>
<text x="174.9" y="129.9">GND</text>
<text x="194.7" y="127.6">U3</text>
<text x="199.8" y="129.9">GNDD</text>
<text x="258.8" y="131.6">VDD</text>
<text x="244.2" y="132.4">GNDD</text>
<text x="114" y="143.8">GND</text>
<text x="246.8" y="147.9">J8</text>
<text x="244.2" y="155.3">GNDD</text>
</g>
<g font-size="1.8" fill="#939391">
<text x="146.5" y="41.2">J2</text>
<text x="150.4" y="36.5" transform="rotate(-90 150.4 36.5)">SPI Debug</text>
<text x="168" y="41.2">J3</text>
<text x="172" y="36.5" transform="rotate(-90 172 36.5)">I²C Debug</text>
</g>
<g font-size="1.1" fill="#006464">
<text x="184.9" y="73.7" transform="rotate(-90 184.9 73.7)">CC1</text>
<text x="195.1" y="73.7" transform="rotate(-90 195.1 73.7)">CC2</text>
</g>
</svg>
